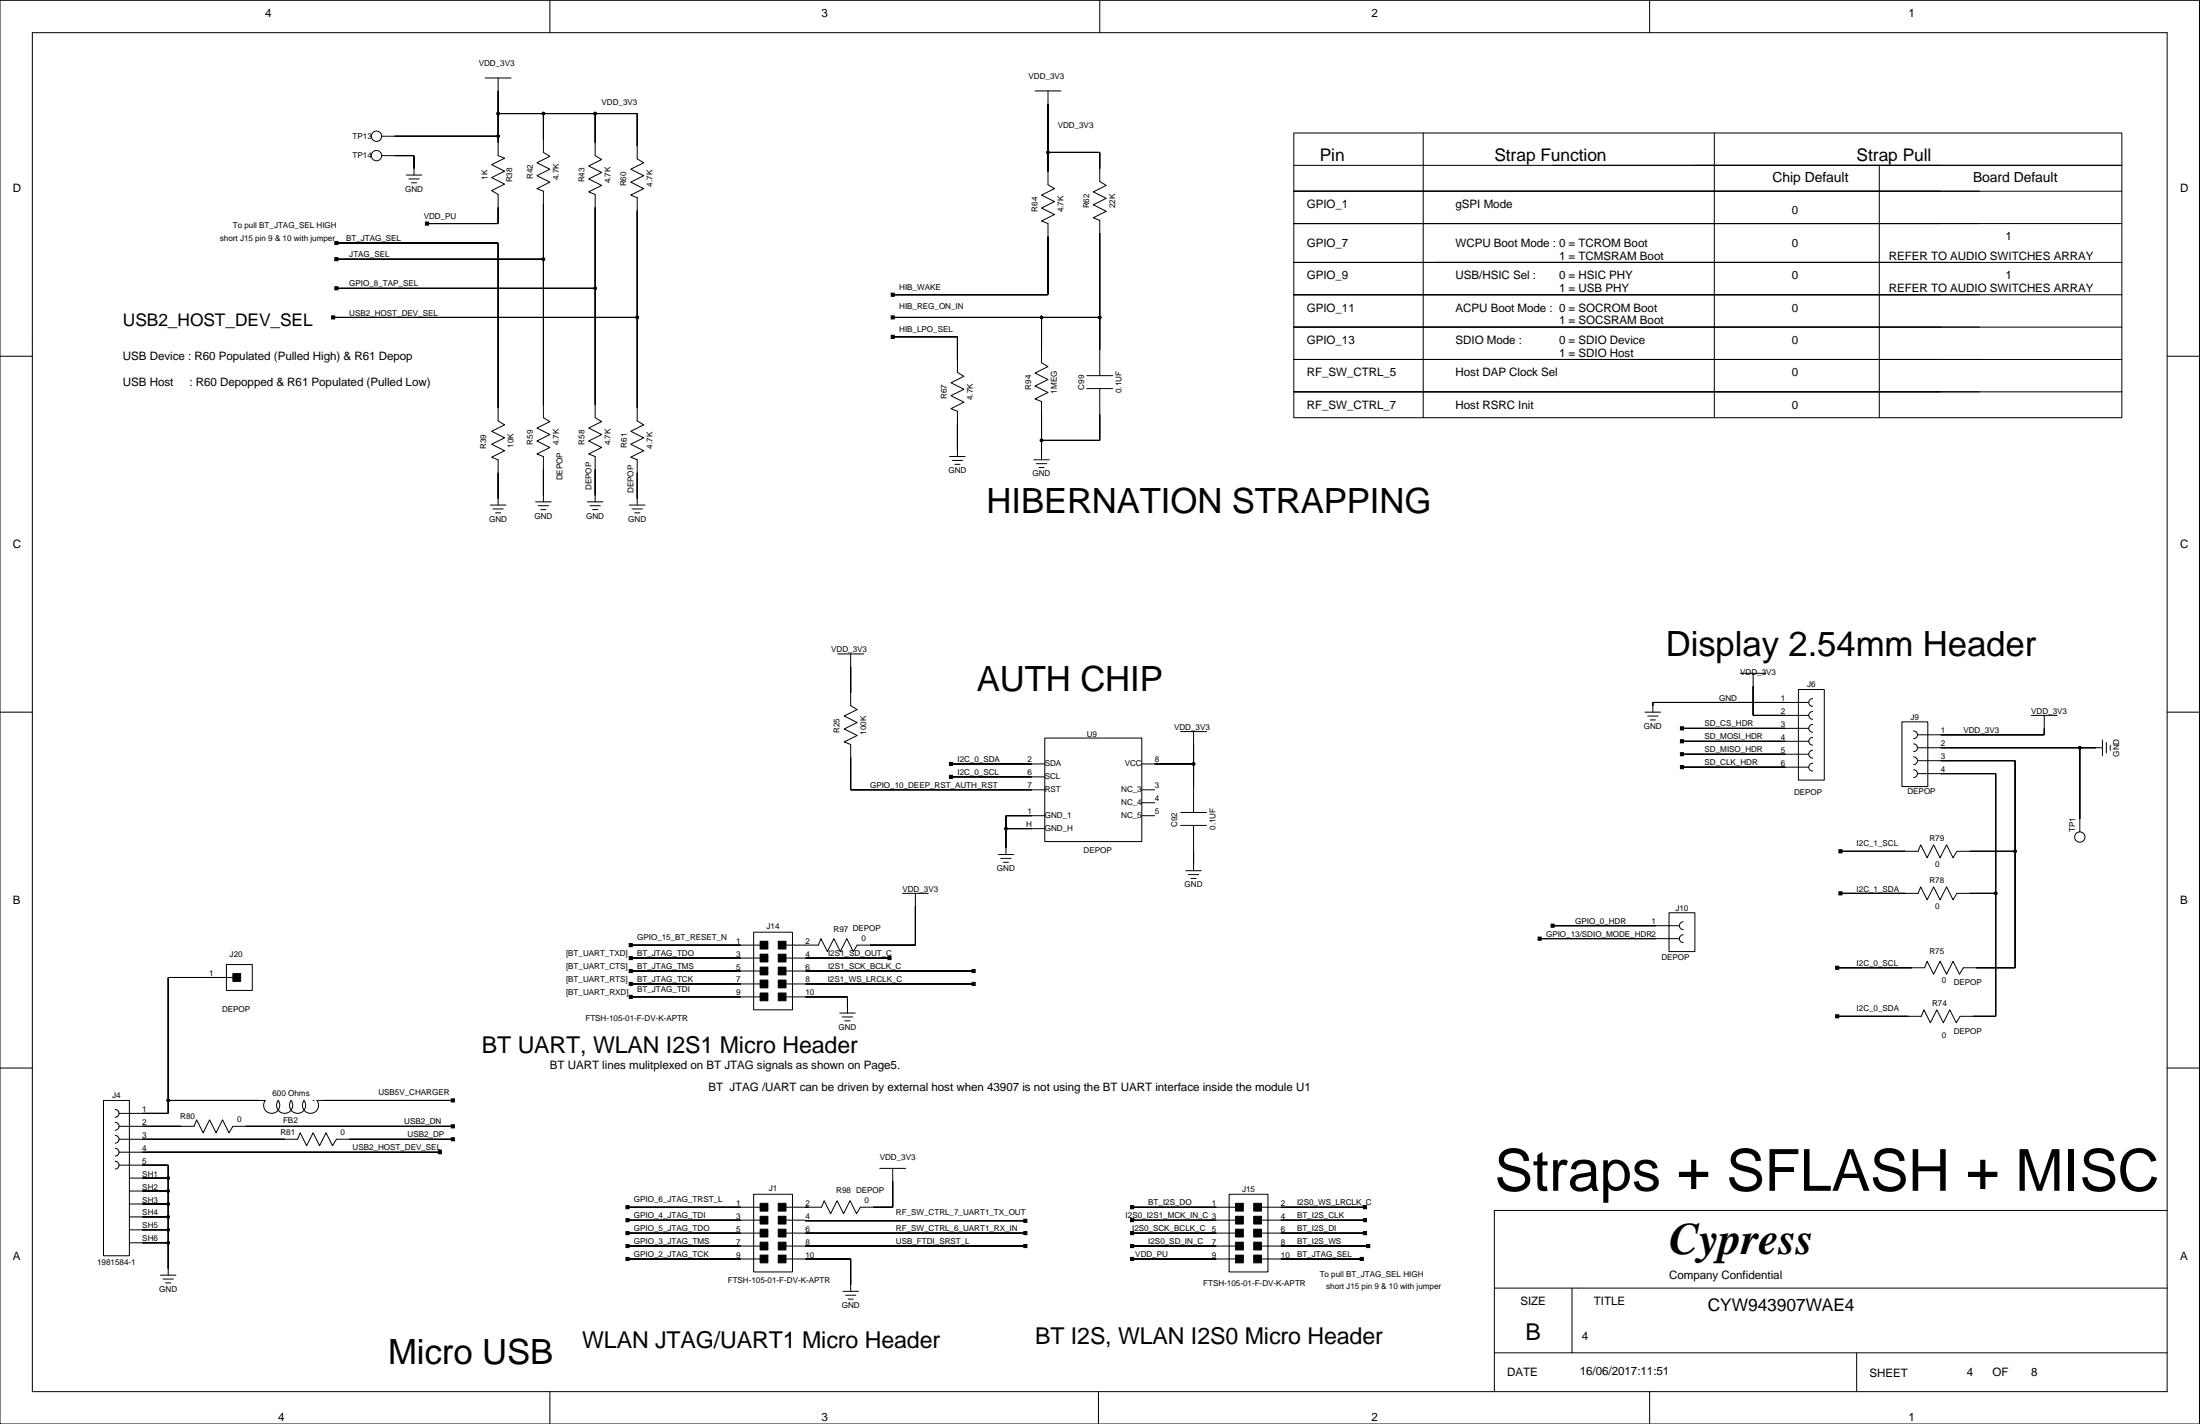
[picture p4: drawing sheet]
<svg xmlns="http://www.w3.org/2000/svg" width="432mm" height="279mm" viewBox="0 0 432 279" stroke-linecap="round" stroke-linejoin="round" font-family="sans-serif">
<g fill="none" stroke="#000" stroke-width=".2">
<path d="M0 .1h431.7v279.3h-431.7zM6.3 6.4h419.1v266.7h-419.1zM95.2 15.3h5.1M97.8 15.3v15.2l1.2 .5-2.5 1.3 2.5 1.3-2.5 1.3 2.5 1.2-2.5 1.3 1.3 .8v5.7h-14M107.9 .1v6.3M203.2 17.8h5M205.7 17.8v18.5l1.3 .7-2.6 1.3 2.6 1.3-2.6 1.2 2.6 1.3-2.6 1.3 1.3 .5v13.9h-30.5M215.9 .1v6.3M323.8 .1v6.3M74.9 26.7h22.9M74.9 30.5h6.4v3.8M79.7 34.3h3.1"/>
<path d="M80.2 35.1h2.1M80.8 35.9h1M97.8 22.3h27.3v8.9l1.2 .7-2.5 1.3 2.5 1.3-2.5 1.2 2.5 1.3-2.5 1.3 1.3 .5v43.8l1.2 .8-2.5 1.2 2.5 1.3-2.5 1.3 2.5 1.2-2.5 1.3 1.3 .5v8.9M106.7 22.3v7.6l1.2 .8-2.5 1.2 2.5 1.3-2.5 1.3 2.5 1.2-2.5 1.3 1.3 .5v44.5l1.2 .7-2.5 1.3 2.5 1.3-2.5 1.2 2.5 1.3-2.5 1.3 1.3 .5v8.9M116.8 22.3v8.2l1.3 .8-2.6 1.3 2.6 1.2-2.6 1.3 2.6 1.3-2.6 1.2 1.3 .6v43.8l1.3 .7-2.6 1.3 2.6 1.3-2.6 1.2 2.6 1.3-2.6 1.3 1.3 .5v8.9M205.7 29.9h10.2v5.7l1.2 .8-2.5 1.2 2.5 1.3-2.5 1.3 2.5 1.3-2.5 1.2 1.3 .5v30.5M253.9 26.1h162.6v55.9h-162.6zM253.9 37.5h162.6M253.9 32.4h162.6M279.3 26.1v55.9M336.5 26.1v55.9M368.9 32.4v49.6"/>
<path d="M66 47.7h31.8v34.9l1.2 .8-2.5 1.2 2.5 1.3-2.5 1.3 2.5 1.2-2.5 1.3 1.3 .5v8.9M66 56.6h50.8M66 50.9h40.7M253.9 43.9h162.6M253.9 51.5h162.6M253.9 57.8h162.6M0 69.9h6.3M65.4 62.3h59.7M175.2 66.1h12.7v7l1.3 .7-2.6 1.3 2.6 1.3-2.6 1.2 2.6 1.3-2.6 1.3 1.3 .5v8.9M175.2 62.3h40.7M204.4 62.3v8.9l1.3 .7-2.5 1.3 2.5 1.3-2.5 1.2 2.5 1.3-2.5 1.3 1.2 .5v11.4M213.3 76.2h5.1"/>
<path d="M213.3 73.7h5.1M215.9 76.2v10.2h-11.5M253.9 64.2h162.6M253.9 70.5h162.6M253.9 76.9h162.6M425.4 69.9h6.3M96.2 99.1h3.1M96.8 99.9h2M105.1 98.5h3.1M105.6 99.2h2.1M106.1 100h1.1M115.3 98.5h3"/>
<path d="M115.8 99.2h2M116.3 100h1M123.5 99.1h3.1M124.1 99.9h2M186.4 89.6h3M186.9 90.3h2M187.4 91.1h1M202.9 90.2h3M203.4 91h2M203.9 91.7h1M97.3 100.6h1M124.6 100.6h1"/>
<path d="M0 139.7h6.3M164.4 128.3h5.1M167 128.3v10.2l1.2 .7-2.5 1.3 2.5 1.3-2.5 1.2 2.5 1.3-2.5 1.3 1.3 .5v8.9h38.1M322.9 139.7h3M341.6 132.1h5M344.1 132.1v8.3h10.9M353 135.3h5.1v17.8h-5.1zM355 137.8h-30.6v1.9M355.8 139.6a.76 .76 0 0 0-.8 .8 .76 .76 0 0 0 .8 .7M355.8 137.1a.76 .76 0 0 0-.8 .7 .76 .76 0 0 0 .8 .8M425.4 139.7h6.3M186.6 149.9h18.5"/>
<path d="M186.6 152.4h18.5M205.1 144.8h19v20.3h-19zM224.1 149.9h10.2M224.1 155h2.5M224.1 157.5h2.5M231.7 143.5h5.1M231.7 159.4h5.1M234.3 143.5v15.9M323.4 140.5h2M323.9 141.3h1M330.1 150.5h24.9M330.1 148h24.9"/>
<path d="M330.1 145.4h24.9M330.1 142.9h24.9M355.8 149.8a.76 .76 0 0 0-.8 .7 .76 .76 0 0 0 .8 .8M355.8 147.2a.76 .76 0 0 0-.8 .8 .76 .76 0 0 0 .8 .7M355.8 144.7a.76 .76 0 0 0-.8 .7 .76 .76 0 0 0 .8 .8M355.8 142.1a.76 .76 0 0 0-.8 .8 .76 .76 0 0 0 .8 .8M373.3 141.6h5.1v12.7h-5.1zM375.6 148.5a.76 .76 0 0 1 .7 .8 .76 .76 0 0 1-.7 .7M375.6 146a.76 .76 0 0 1 .7 .7 .76 .76 0 0 1-.7 .8M375.6 143.4a.76 .76 0 0 1 .7 .8 .76 .76 0 0 1-.7 .7M375.6 151a.76 .76 0 0 1 .7 .8 .76 .76 0 0 1-.7 .8M376.3 151.8h15.4v47.6h-7l-.7 1.3-1.3-2.6-1.3 2.6-1.2-2.6-1.3 2.6-1.3-2.6-.5 1.3h-16.5"/>
<path d="M376.3 149.3h19.2v40.6h-10.1l-.8 1.3-1.3-2.6-1.2 2.6-1.3-2.6-1.3 2.6-1.3-2.6-.5 1.3h-17.1M376.3 146.7h36.4M398.7 140.4h5.1M401.2 140.4v3.8h-24.9M408.2 146.7v16.5M412.7 145.2v3M413.4 145.7v2M414.2 146.2v1M177.1 175.3h5.1M179.7 175.3v10.1h-11.5l-.7 1.3-1.3-2.5-1.3 2.5-1.2-2.5-1.3 2.5-1.3-2.5-.5 1.2h-6.3M195.9 167.7h3.1M196.4 168.4h2.1"/>
<path d="M196.9 169.2h1M197.4 162.6h7.7M205.1 160h-7.7v7.7M224.1 160h2.5M231.7 162h5.1M232.7 170.8h3.1M233.2 171.6h2.1M233.8 172.4h1M234.3 162v8.8M327.6 179.1h5.1v7.6h-5.1zM361.2 175.3h15.3l.5-1.3 1.2 2.6 1.3-2.6 1.3 2.6 1.3-2.6 1.2 2.6 .8-1.3h7.6M361.2 167h15.3l.5-1.2 1.2 2.5 1.3-2.5 1.3 2.5 1.3-2.5 1.2 2.5 .8-1.3h11.4"/>
<path d="M44.4 189.3h5.1v5h-5.1zM45.7 191.8h-12.7v26.7h-9.6M123.8 185.4h25.4M123.8 188h25.4M123.8 190.5h25.4M123.8 193.1h25.4M123.8 195.6h25.4M147.9 182.9h7.6v15.2h-7.6zM154.3 188h20.3M154.3 190.5h36.8M154.3 193.1h36.8M154.3 195.6h12v3.2"/>
<path d="M158.1 185.4h.1M164.8 198.8h3.1M165.3 199.5h2M302.2 184.2h27.4M304.7 181.6h24.9M330.4 183.4a.76 .76 0 0 0-.8 .8 .76 .76 0 0 0 .8 .7M330.4 180.9a.76 .76 0 0 0-.8 .7 .76 .76 0 0 0 .8 .8M0 209.6h6.3M20.3 215.9h5.1v30.5h-5.1zM22.6 217.7a.76 .76 0 0 1 .8 .8 .76 .76 0 0 1-.8 .7M33 215.9h19.1a1.59 1.59 0 0 0 .2 2.1 1.59 1.59 0 0 0 2.1 0 1.59 1.59 0 0 0 .2-2.1 1.59 1.59 0 0 0 .2 2.1 1.59 1.59 0 0 0 2.1 0 1.59 1.59 0 0 0 .2-2.1 1.59 1.59 0 0 0 .2 2.1 1.59 1.59 0 0 0 2.2 0 1.59 1.59 0 0 0 .2-2.1 1.59 1.59 0 0 0 .2 2.1 1.59 1.59 0 0 0 2.1 0 1.59 1.59 0 0 0 .2-2.1h26.7M61.5 215.9h.1"/>
<path d="M165.8 200.3h1M425.4 209.6h6.3M22.6 227.8a.76 .76 0 0 1 .8 .8 .76 .76 0 0 1-.8 .8M22.6 225.3a.76 .76 0 0 1 .8 .8 .76 .76 0 0 1-.8 .7M22.6 222.8a.76 .76 0 0 1 .8 .7 .76 .76 0 0 1-.8 .8M22.6 220.2a.76 .76 0 0 1 .8 .8 .76 .76 0 0 1-.8 .8M23.4 221h14.7l.5-1.3 1.3 2.6 1.2-2.6 1.3 2.6 1.3-2.6 1.2 2.6 .8-1.3h43.2M23.4 223.5h35l.5-1.2 1.3 2.5 1.3-2.5 1.2 2.5 1.3-2.5 1.3 2.5 .7-1.3h22.9M23.4 226.1h62.9M23.4 228.6h9.6v21.6M25.4 233.7h7.6M25.4 236.2h7.6"/>
<path d="M25.4 238.8h7.6M25.4 231.2h7.6M123.2 236.9h26M123.2 239.4h26M147.9 234.3h7.6v15.3h-7.6zM154.3 239.4h3.8M158.1 239.5h43.1M172.7 229.2h5.1M175.2 229.2v7.7h-6.3l-.8 1.2-1.3-2.5-1.2 2.5-1.3-2.5-1.3 2.5-1.2-2.5-.5 1.3h-7M222.2 236.9h20.3M222.2 239.4h20.3M241.2 234.3h7.7v15.3h-7.7z"/>
<path d="M247.6 236.9h20.3M247.6 239.4h20.3M425.4 237.5h-132.1v35.6M25.4 241.3h7.6M25.4 243.8h7.6M31.5 250.2h3M32 251h2M32.5 251.7h1M123.2 241.9h26M123.2 244.5h26M123.2 247h26M154.3 247h12.7v6.4"/>
<path d="M154.3 241.9h46.9M154.3 244.5h46.9M165.4 253.4h3.1M166 254.1h2M166.5 254.9h1M222.2 241.9h20.3M222.2 244.5h20.3M222.2 247h20.3M247.6 241.9h20.3M247.6 244.5h20.9M247.6 247h19.7M293.3 252.7h132.1"/>
<path d="M308.5 252.7v12.7M107.9 273.1v6.3M215.6 273.1v6.3M293.3 265.4h132.1M323.8 273.1v6.3M364.4 265.4v7.7"/>
<circle cx="73.9" cy="30.5" r="1.02"/>
<circle cx="73.9" cy="26.7" r="1.02"/>
<circle cx="97.8" cy="26.7" r=".25"/>
<circle cx="97.8" cy="22.3" r=".25"/>
<circle cx="106.7" cy="22.3" r=".25"/>
<circle cx="116.8" cy="22.3" r=".25"/>
<circle cx="205.7" cy="29.9" r=".25"/>
<circle cx="106.7" cy="50.9" r=".25"/>
<circle cx="116.8" cy="56.6" r=".25"/>
<circle cx="125.1" cy="62.3" r=".25"/>
<circle cx="204.4" cy="62.3" r=".25"/>
<circle cx="215.9" cy="62.3" r=".25"/>
<circle cx="204.4" cy="86.4" r=".25"/>
<circle cx="234.3" cy="149.9" r=".25"/>
<circle cx="408.2" cy="146.7" r=".25"/>
<circle cx="197.4" cy="162.6" r=".25"/>
<circle cx="391.7" cy="175.3" r=".25"/>
<circle cx="395.5" cy="167" r=".25"/>
<circle cx="408.2" cy="164.2" r="1.02"/>
<circle cx="33" cy="215.9" r=".25"/>
<circle cx="33" cy="231.2" r=".25"/>
<circle cx="33" cy="238.8" r=".25"/>
<circle cx="33" cy="236.2" r=".25"/>
<circle cx="33" cy="233.7" r=".25"/>
<circle cx="33" cy="243.8" r=".25"/>
<circle cx="33" cy="241.3" r=".25"/>
</g>
<g fill="#000" stroke="#000" stroke-width=".2">
<path d="M97.8 17.8v4.5z" fill-rule="evenodd"/>
<path d="M81.3 30.5v2.6z" fill-rule="evenodd"/>
<path d="M77.5 30.5h3.8z" fill-rule="evenodd"/>
<path d="M97.8 26.7v1.3z" fill-rule="evenodd"/>
<path d="M97.8 22.3v4.4z" fill-rule="evenodd"/>
<path d="M77.5 26.7h20.3z" fill-rule="evenodd"/>
<path d="M106.7 22.3v5.1z" fill-rule="evenodd"/>
<path d="M97.8 22.3h8.9z" fill-rule="evenodd"/>
<path d="M106.7 22.3h10.1z" fill-rule="evenodd"/>
<path d="M116.8 22.3v5.7z" fill-rule="evenodd"/>
<path d="M125.1 22.3v6.3z" fill-rule="evenodd"/>
<path d="M116.8 22.3h8.3z" fill-rule="evenodd"/>
<path d="M205.7 20.4v9.5z" fill-rule="evenodd"/>
<path d="M205.7 29.9v3.8z" fill-rule="evenodd"/>
<path d="M215.9 29.9v3.2z" fill-rule="evenodd"/>
<path d="M205.7 29.9h10.2z" fill-rule="evenodd"/>
<path d="M65.7 56.3h.6v.6h-.6z" fill-rule="evenodd"/>
<path d="M65.7 50.5h.6v.7h-.6z" fill-rule="evenodd"/>
<path d="M65.7 47.4h.6v.6h-.6z" fill-rule="evenodd"/>
<path d="M83.5 43.6h.6v.6h-.6z" fill-rule="evenodd"/>
<path d="M97.8 40.7v3.2z" fill-rule="evenodd"/>
<path d="M83.8 43.9h14z" fill-rule="evenodd"/>
<path d="M97.8 47.7v32.4z" fill-rule="evenodd"/>
<path d="M66 47.7h31.8z" fill-rule="evenodd"/>
<path d="M106.7 40.1v10.8z" fill-rule="evenodd"/>
<path d="M106.7 50.9v28.5z" fill-rule="evenodd"/>
<path d="M66 50.9h40.7z" fill-rule="evenodd"/>
<path d="M116.8 40.7v15.9z" fill-rule="evenodd"/>
<path d="M66 56.6h50.8z" fill-rule="evenodd"/>
<path d="M116.8 56.6v22.8z" fill-rule="evenodd"/>
<path d="M125.1 41.3v21z" fill-rule="evenodd"/>
<path d="M174.9 57.5h.6v.6h-.6z" fill-rule="evenodd"/>
<path d="M205.7 46.4v11.4z" fill-rule="evenodd"/>
<path d="M175.2 57.8h30.5z" fill-rule="evenodd"/>
<path d="M215.9 45.8v16.5z" fill-rule="evenodd"/>
<path d="M65.1 62h.6v.6h-.6z" fill-rule="evenodd"/>
<path d="M125.1 62.3v17.8z" fill-rule="evenodd"/>
<path d="M65.4 62.3h59.7z" fill-rule="evenodd"/>
<path d="M174.9 65.8h.6v.6h-.6z" fill-rule="evenodd"/>
<path d="M174.9 62h.6v.6h-.6z" fill-rule="evenodd"/>
<path d="M187.9 66.1v4.4z" fill-rule="evenodd"/>
<path d="M175.2 66.1h12.7z" fill-rule="evenodd"/>
<path d="M175.2 62.3h29.2z" fill-rule="evenodd"/>
<path d="M204.4 62.3v6.3z" fill-rule="evenodd"/>
<path d="M215.9 62.3v6.3z" fill-rule="evenodd"/>
<path d="M204.4 62.3h11.5z" fill-rule="evenodd"/>
<path d="M97.8 92.8v5z" fill-rule="evenodd"/>
<path d="M106.7 92.1v5.1z" fill-rule="evenodd"/>
<path d="M116.8 92.1v5.1z" fill-rule="evenodd"/>
<path d="M125.1 92.8v5z" fill-rule="evenodd"/>
<path d="M187.9 83.2v5.1z" fill-rule="evenodd"/>
<path d="M204.4 86.4v2.5z" fill-rule="evenodd"/>
<path d="M204.4 81.3v5.1z" fill-rule="evenodd"/>
<path d="M215.9 81.3v5.1z" fill-rule="evenodd"/>
<path d="M204.4 86.4h11.5z" fill-rule="evenodd"/>
<path d="M167 130.8v5.1z" fill-rule="evenodd"/>
<path d="M324.4 137.8v.7z" fill-rule="evenodd"/>
<path d="M344.1 134.7v5.7z" fill-rule="evenodd"/>
<path d="M324.4 137.8h26z" fill-rule="evenodd"/>
<path d="M167 148.6v6.4z" fill-rule="evenodd"/>
<path d="M186.3 149.6h.7v.6h-.7z" fill-rule="evenodd"/>
<path d="M186.3 152.1h.7v.6h-.7z" fill-rule="evenodd"/>
<path d="M167 155h35.5z" fill-rule="evenodd"/>
<path d="M186.6 149.9h15.9z" fill-rule="evenodd"/>
<path d="M186.6 152.4h15.9z" fill-rule="evenodd"/>
<path d="M234.3 149.9v4.4z" fill-rule="evenodd"/>
<path d="M234.3 146.1v3.8z" fill-rule="evenodd"/>
<path d="M226.6 149.9h7.7z" fill-rule="evenodd"/>
<path d="M329.8 150.2h.6v.6h-.6z" fill-rule="evenodd"/>
<path d="M329.8 147.7h.6v.6h-.6z" fill-rule="evenodd"/>
<path d="M329.8 145.1h.6v.7h-.6z" fill-rule="evenodd"/>
<path d="M329.8 142.6h.6v.6h-.6z" fill-rule="evenodd"/>
<path d="M330.1 150.5h20.3z" fill-rule="evenodd"/>
<path d="M330.1 148h20.3z" fill-rule="evenodd"/>
<path d="M330.1 145.4h20.3z" fill-rule="evenodd"/>
<path d="M330.1 142.9h20.3z" fill-rule="evenodd"/>
<path d="M344.1 140.4h6.3z" fill-rule="evenodd"/>
<path d="M380.9 151.8h10.8z" fill-rule="evenodd"/>
<path d="M391.7 151.8v23.5z" fill-rule="evenodd"/>
<path d="M380.9 149.3h14.6z" fill-rule="evenodd"/>
<path d="M395.5 149.3v17.7z" fill-rule="evenodd"/>
<path d="M401.2 142.9v1.3z" fill-rule="evenodd"/>
<path d="M380.9 144.2h20.3z" fill-rule="evenodd"/>
<path d="M408.2 146.7v14z" fill-rule="evenodd"/>
<path d="M380.9 146.7h27.3z" fill-rule="evenodd"/>
<path d="M408.2 146.7h3.2z" fill-rule="evenodd"/>
<path d="M179.7 177.8v7.6z" fill-rule="evenodd"/>
<path d="M197.4 162.6v3.8z" fill-rule="evenodd"/>
<path d="M197.4 160v2.6z" fill-rule="evenodd"/>
<path d="M197.4 162.6h5.1z" fill-rule="evenodd"/>
<path d="M197.4 160h5.1z" fill-rule="evenodd"/>
<path d="M234.3 167v2.6z" fill-rule="evenodd"/>
<path d="M360.9 166.7h.6v.6h-.6z" fill-rule="evenodd"/>
<path d="M360.9 175h.6v.6h-.6z" fill-rule="evenodd"/>
<path d="M361.2 167h12.7z" fill-rule="evenodd"/>
<path d="M361.2 175.3h12.7z" fill-rule="evenodd"/>
<path d="M386.6 175.3h5.1z" fill-rule="evenodd"/>
<path d="M391.7 175.3v24.1z" fill-rule="evenodd"/>
<path d="M395.5 167v22.9z" fill-rule="evenodd"/>
<path d="M386.6 167h8.9z" fill-rule="evenodd"/>
<path d="M33 191.8v24.1z" fill-rule="evenodd"/>
<path d="M33 191.8h8.9z" fill-rule="evenodd"/>
<path d="M45.7 191h1.5v1.6h-1.5z" fill-rule="evenodd"/>
<path d="M123.5 195.3h.6v.6h-.6z" fill-rule="evenodd"/>
<path d="M123.5 187.7h.6v.6h-.6z" fill-rule="evenodd"/>
<path d="M123.5 190.2h.6v.6h-.6z" fill-rule="evenodd"/>
<path d="M123.5 192.8h.6v.6h-.6z" fill-rule="evenodd"/>
<path d="M123.5 185.1h.6v.6h-.6z" fill-rule="evenodd"/>
<path d="M123.8 195.6h21.6z" fill-rule="evenodd"/>
<path d="M123.8 188h21.6z" fill-rule="evenodd"/>
<path d="M123.8 190.5h21.6z" fill-rule="evenodd"/>
<path d="M123.8 193.1h21.6z" fill-rule="evenodd"/>
<path d="M123.8 185.4h21.6z" fill-rule="evenodd"/>
<path d="M149.2 194.8h1.5v1.6h-1.5z" fill-rule="evenodd"/>
<path d="M149.2 189.8h1.5v1.5h-1.5z" fill-rule="evenodd"/>
<path d="M149.2 192.3h1.5v1.5h-1.5z" fill-rule="evenodd"/>
<path d="M149.2 184.7h1.5v1.5h-1.5z" fill-rule="evenodd"/>
<path d="M149.2 187.2h1.5v1.5h-1.5z" fill-rule="evenodd"/>
<path d="M152.7 194.8h1.6v1.6h-1.6z" fill-rule="evenodd"/>
<path d="M152.7 189.8h1.6v1.5h-1.6z" fill-rule="evenodd"/>
<path d="M152.7 192.3h1.6v1.5h-1.6z" fill-rule="evenodd"/>
<path d="M152.7 184.7h1.6v1.5h-1.6z" fill-rule="evenodd"/>
<path d="M152.7 187.2h1.6v1.5h-1.6z" fill-rule="evenodd"/>
<path d="M166.3 195.6v1.9z" fill-rule="evenodd"/>
<path d="M158.1 195.6h8.2z" fill-rule="evenodd"/>
<path d="M174.3 187.7h.6v.6h-.6z" fill-rule="evenodd"/>
<path d="M158.1 188h16.5z" fill-rule="evenodd"/>
<path d="M170.8 185.4h8.9z" fill-rule="evenodd"/>
<path d="M190.8 190.2h.6v.6h-.6z" fill-rule="evenodd"/>
<path d="M190.8 192.8h.6v.6h-.6z" fill-rule="evenodd"/>
<path d="M158.1 190.5h33z" fill-rule="evenodd"/>
<path d="M158.1 193.1h33z" fill-rule="evenodd"/>
<path d="M301.9 183.9h.6v.6h-.6z" fill-rule="evenodd"/>
<path d="M304.4 181.3h.6v.6h-.6z" fill-rule="evenodd"/>
<path d="M304.7 181.6h20.3z" fill-rule="evenodd"/>
<path d="M302.2 184.2h22.8z" fill-rule="evenodd"/>
<path d="M360.3 199.1h.6v.6h-.6z" fill-rule="evenodd"/>
<path d="M360.3 189.6h.6v.6h-.6z" fill-rule="evenodd"/>
<path d="M360.6 199.4h14z" fill-rule="evenodd"/>
<path d="M360.6 189.9h14.6z" fill-rule="evenodd"/>
<path d="M387.3 199.4h4.4z" fill-rule="evenodd"/>
<path d="M387.9 189.9h7.6z" fill-rule="evenodd"/>
<path d="M33 215.9v2.6z" fill-rule="evenodd"/>
<path d="M27.9 218.5h5.1z" fill-rule="evenodd"/>
<path d="M33 215.9h17.8z" fill-rule="evenodd"/>
<path d="M88.6 215.6h.6v.6h-.6z" fill-rule="evenodd"/>
<path d="M63.5 215.9h25.4z" fill-rule="evenodd"/>
<path d="M27.9 228.6h5.1z" fill-rule="evenodd"/>
<path d="M33 228.6v2.6z" fill-rule="evenodd"/>
<path d="M27.9 231.2h5.1z" fill-rule="evenodd"/>
<path d="M27.9 233.7h5.1z" fill-rule="evenodd"/>
<path d="M27.9 236.2h5.1z" fill-rule="evenodd"/>
<path d="M27.9 238.8h5.1z" fill-rule="evenodd"/>
<path d="M33 231.2v2.5z" fill-rule="evenodd"/>
<path d="M33 238.8v2.5z" fill-rule="evenodd"/>
<path d="M33 233.7v2.5z" fill-rule="evenodd"/>
<path d="M33 236.2v2.6z" fill-rule="evenodd"/>
<path d="M27.9 221h7.7z" fill-rule="evenodd"/>
<path d="M27.9 223.5h28z" fill-rule="evenodd"/>
<path d="M86 225.8h.6v.6h-.6z" fill-rule="evenodd"/>
<path d="M27.9 226.1h58.4z" fill-rule="evenodd"/>
<path d="M88.6 220.7h.6v.6h-.6z" fill-rule="evenodd"/>
<path d="M88.6 223.2h.6v.6h-.6z" fill-rule="evenodd"/>
<path d="M48.2 221h40.7z" fill-rule="evenodd"/>
<path d="M68.6 223.5h20.3z" fill-rule="evenodd"/>
<path d="M122.9 239.1h.6v.6h-.6z" fill-rule="evenodd"/>
<path d="M122.9 236.6h.6v.6h-.6z" fill-rule="evenodd"/>
<path d="M123.2 239.4h22.2z" fill-rule="evenodd"/>
<path d="M123.2 236.9h22.2z" fill-rule="evenodd"/>
<path d="M149.2 236.1h1.5v1.5h-1.5z" fill-rule="evenodd"/>
<path d="M152.7 236.1h1.6v1.5h-1.6z" fill-rule="evenodd"/>
<path d="M158.1 236.9h.6z" fill-rule="evenodd"/>
<path d="M175.2 231.8v5.1z" fill-rule="evenodd"/>
<path d="M171.4 236.9h3.8z" fill-rule="evenodd"/>
<path d="M200.9 239.2h.7v.6h-.7z" fill-rule="evenodd"/>
<path d="M158.1 239.5h43.1z" fill-rule="evenodd"/>
<path d="M221.9 239.1h.6v.6h-.6z" fill-rule="evenodd"/>
<path d="M221.9 236.6h.6v.6h-.6z" fill-rule="evenodd"/>
<path d="M222.2 239.4h16.5z" fill-rule="evenodd"/>
<path d="M222.2 236.9h16.5z" fill-rule="evenodd"/>
<path d="M242.5 236.1h1.5v1.5h-1.5z" fill-rule="evenodd"/>
<path d="M246.1 236.1h1.5v1.5h-1.5z" fill-rule="evenodd"/>
<path d="M267.6 239.1h.6v.6h-.6z" fill-rule="evenodd"/>
<path d="M267.6 236.6h.6v.6h-.6z" fill-rule="evenodd"/>
<path d="M251.4 239.4h16.5z" fill-rule="evenodd"/>
<path d="M251.4 236.9h16.5z" fill-rule="evenodd"/>
<path d="M27.9 241.3h5.1z" fill-rule="evenodd"/>
<path d="M27.9 243.8h5.1z" fill-rule="evenodd"/>
<path d="M33 243.8v5.1z" fill-rule="evenodd"/>
<path d="M33 241.3v2.5z" fill-rule="evenodd"/>
<path d="M122.9 246.7h.6v.6h-.6z" fill-rule="evenodd"/>
<path d="M122.9 244.2h.6v.6h-.6z" fill-rule="evenodd"/>
<path d="M122.9 241.6h.6v.6h-.6z" fill-rule="evenodd"/>
<path d="M123.2 247h22.2z" fill-rule="evenodd"/>
<path d="M123.2 244.5h22.2z" fill-rule="evenodd"/>
<path d="M123.2 241.9h22.2z" fill-rule="evenodd"/>
<path d="M149.2 246.3h1.5v1.5h-1.5z" fill-rule="evenodd"/>
<path d="M149.2 241.2h1.5v1.5h-1.5z" fill-rule="evenodd"/>
<path d="M149.2 243.7h1.5v1.5h-1.5z" fill-rule="evenodd"/>
<path d="M149.2 238.6h1.5v1.6h-1.5z" fill-rule="evenodd"/>
<path d="M152.7 246.3h1.6v1.5h-1.6z" fill-rule="evenodd"/>
<path d="M152.7 241.2h1.6v1.5h-1.6z" fill-rule="evenodd"/>
<path d="M152.7 243.7h1.6v1.5h-1.6z" fill-rule="evenodd"/>
<path d="M152.7 238.6h1.6v1.6h-1.6z" fill-rule="evenodd"/>
<path d="M167 247v5.1z" fill-rule="evenodd"/>
<path d="M158.1 247h8.9z" fill-rule="evenodd"/>
<path d="M200.9 241.6h.7v.6h-.7z" fill-rule="evenodd"/>
<path d="M200.9 244.2h.7v.6h-.7z" fill-rule="evenodd"/>
<path d="M158.1 241.9h43.1z" fill-rule="evenodd"/>
<path d="M158.1 244.5h43.1z" fill-rule="evenodd"/>
<path d="M221.9 241.6h.6v.6h-.6z" fill-rule="evenodd"/>
<path d="M221.9 246.7h.6v.6h-.6z" fill-rule="evenodd"/>
<path d="M221.9 244.2h.6v.6h-.6z" fill-rule="evenodd"/>
<path d="M222.2 241.9h16.5z" fill-rule="evenodd"/>
<path d="M222.2 247h16.5z" fill-rule="evenodd"/>
<path d="M222.2 244.5h16.5z" fill-rule="evenodd"/>
<path d="M242.5 246.3h1.5v1.5h-1.5z" fill-rule="evenodd"/>
<path d="M242.5 241.2h1.5v1.5h-1.5z" fill-rule="evenodd"/>
<path d="M242.5 243.7h1.5v1.5h-1.5z" fill-rule="evenodd"/>
<path d="M242.5 238.6h1.5v1.6h-1.5z" fill-rule="evenodd"/>
<path d="M246.1 246.3h1.5v1.5h-1.5z" fill-rule="evenodd"/>
<path d="M246.1 241.2h1.5v1.5h-1.5z" fill-rule="evenodd"/>
<path d="M246.1 243.7h1.5v1.5h-1.5z" fill-rule="evenodd"/>
<path d="M246.1 238.6h1.5v1.6h-1.5z" fill-rule="evenodd"/>
<path d="M267 246.7h.6v.6h-.6z" fill-rule="evenodd"/>
<path d="M251.4 247h15.9z" fill-rule="evenodd"/>
<path d="M267.6 241.6h.6v.6h-.6z" fill-rule="evenodd"/>
<path d="M251.4 241.9h16.5z" fill-rule="evenodd"/>
<path d="M268.2 244.2h.6v.6h-.6z" fill-rule="evenodd"/>
<path d="M251.4 244.5h17.1z" fill-rule="evenodd"/>
<circle cx="97.8" cy="26.7" r=".25"/>
<circle cx="97.8" cy="22.3" r=".25"/>
<circle cx="106.7" cy="22.3" r=".25"/>
<circle cx="116.8" cy="22.3" r=".25"/>
<circle cx="205.7" cy="29.9" r=".25"/>
<circle cx="106.7" cy="50.9" r=".25"/>
<circle cx="116.8" cy="56.6" r=".25"/>
<circle cx="125.1" cy="62.3" r=".25"/>
<circle cx="204.4" cy="62.3" r=".25"/>
<circle cx="215.9" cy="62.3" r=".25"/>
<circle cx="204.4" cy="86.4" r=".25"/>
<circle cx="234.3" cy="149.9" r=".25"/>
<circle cx="408.2" cy="146.7" r=".25"/>
<circle cx="197.4" cy="162.6" r=".25"/>
<circle cx="391.7" cy="175.3" r=".25"/>
<circle cx="395.5" cy="167" r=".25"/>
<circle cx="33" cy="215.9" r=".25"/>
<circle cx="33" cy="231.2" r=".25"/>
<circle cx="33" cy="238.8" r=".25"/>
<circle cx="33" cy="236.2" r=".25"/>
<circle cx="33" cy="233.7" r=".25"/>
<circle cx="33" cy="243.8" r=".25"/>
<circle cx="33" cy="241.3" r=".25"/>
</g>
<text font-size="11.4" x="293.3" y="233.6">Straps + SFLASH + MISC</text>
<text font-size="8.8" x="327.6" y="246.1">Cypress</text>
<g font-size="6.8">
<text x="193.6" y="100.7">HIBERNATION STRAPPING</text>
<text x="327" y="128.7">Display 2.54mm Header</text>
<text x="191.7" y="135.6">AUTH CHIP</text>
<text x="76.2" y="267.7">Micro USB</text>
</g>
<g font-size="4.6">
<text x="94.6" y="206.6">BT UART, WLAN I2S1 Micro Header</text>
<text x="203.2" y="263.8">BT I2S, WLAN I2S0 Micro Header</text>
<text x="299.4" y="263">B</text>
<text x="114.3" y="264.4">WLAN JTAG/UART1 Micro Header</text>
</g>
<g font-size="3.4">
<text x="259" y="31.7">Pin</text>
<text x="293.3" y="31.7">Strap Function</text>
<text x="364.4" y="31.7">Strap Pull</text>
<text x="24.1" y="64">USB2_HOST_DEV_SEL</text>
<text x="335.2" y="257.3">CYW943907WAE4</text>
</g>
<g font-size="2.7">
<text x="347.9" y="35.6">Chip Default</text>
<text x="387.3" y="35.6">Board Default</text>
</g>
<g font-size="2.3">
<text x="52.1" y="3.4">4</text>
<text x="161.3" y="3.4">3</text>
<text x="269.2" y="3.4">2</text>
<text x="374.6" y="3.4">1</text>
<text x="2.5" y="37.6">D</text>
<text x="256.5" y="40.8">GPIO_1</text>
<text x="285.7" y="40.8">gSPI Mode</text>
<text x="427.9" y="37.6">D</text>
<text x="351.7" y="42.1">0</text>
<text x="393.6" y="47.2">1</text>
<text x="256.5" y="48.4">GPIO_7</text>
<text x="285.7" y="48.4">WCPU Boot Mode : 0 = TCROM Boot</text>
<text x="306" y="51">1 = TCMSRAM Boot</text>
<text x="351.7" y="48.4">0</text>
<text x="370.8" y="51">REFER TO AUDIO SWITCHES ARRAY</text>
<text x="256.5" y="54.8">GPIO_9</text>
<text x="285.7" y="54.8">USB/HSIC Sel :</text>
<text x="306" y="54.8">0 = HSIC PHY</text>
<text x="306" y="57.3">1 = USB PHY</text>
<text x="351.7" y="54.8">0</text>
<text x="370.8" y="57.3">REFER TO AUDIO SWITCHES ARRAY</text>
<text x="393.6" y="54.8">1</text>
<text x="256.5" y="61.1">GPIO_11</text>
<text x="285.7" y="61.1">ACPU Boot Mode : 0 = SOCROM Boot</text>
<text x="306" y="63.7">1 = SOCSRAM Boot</text>
<text x="351.7" y="61.1">0</text>
<text x="24.1" y="70.6">USB Device : R60 Populated (Pulled High) &amp; R61 Depop</text>
<text x="256.5" y="67.5">GPIO_13</text>
<text x="285.7" y="67.5">SDIO Mode :</text>
<text x="306" y="67.5">0 = SDIO Device</text>
<text x="306" y="70">1 = SDIO Host</text>
<text x="351.7" y="67.5">0</text>
<text x="24.1" y="75.7">USB Host</text>
<text x="37.2" y="75.7">: R60 Depopped &amp; R61 Populated (Pulled Low)</text>
<text x="256.5" y="73.8">RF_SW_CTRL_5</text>
<text x="285.7" y="73.8">Host DAP Clock Sel</text>
<text x="351.7" y="73.8">0</text>
<text x="256.5" y="80.2">RF_SW_CTRL_7</text>
<text x="285.7" y="80.2">Host RSRC Init</text>
<text x="351.7" y="80.2">0</text>
<text x="2.5" y="107.5">C</text>
<text x="427.9" y="107.5">C</text>
<text x="2.5" y="177.3">B</text>
<text x="427.9" y="177.3">B</text>
<text x="107.9" y="209.7">BT UART lines mulitplexed on BT JTAG signals as shown on Page5.</text>
<text x="139" y="214.1">BT JTAG /UART can be driven by external host when 43907 is not using the BT UART interface inside the module U1</text>
<text x="2.5" y="247.1">A</text>
<text x="327.6" y="250.9">Company Confidential</text>
<text x="427.9" y="247.1">A</text>
<text x="298.4" y="256">SIZE</text>
<text x="312.8" y="256">TITLE</text>
<text x="310.4" y="263">4</text>
<text x="310.1" y="269.7">16/06/2017:11:51</text>
<text x="386" y="270">4</text>
<text x="398.7" y="270">8</text>
<text x="295.8" y="270">DATE</text>
<text x="366.9" y="270.2">SHEET</text>
<text x="391.1" y="270">OF</text>
<text x="54.6" y="278.9">4</text>
<text x="161.3" y="278.9">3</text>
<text x="269.2" y="278.9">2</text>
<text x="374.6" y="278.9">1</text>
</g>
<g font-size="1.6">
<text x="94" y="13">VDD_3V3</text>
<text x="201.9" y="15.6">VDD_3V3</text>
<text x="118.1" y="20.7">VDD_3V3</text>
<text x="69.2" y="27.2">TP13</text>
<text x="207.6" y="25.1">VDD_3V3</text>
<text x="69.2" y="31">TP14</text>
<text x="95.7" y="35.3" transform="rotate(-90 95.7 35.3)">1K</text>
<text x="100.5" y="35.8" transform="rotate(-90 100.5 35.8)">R38</text>
<text x="104.6" y="35.2" transform="rotate(-90 104.6 35.2)">R42</text>
<text x="109.7" y="35.3" transform="rotate(-90 109.7 35.3)">4.7K</text>
<text x="114.7" y="35.8" transform="rotate(-90 114.7 35.8)">R43</text>
<text x="119.8" y="36" transform="rotate(-90 119.8 36)">4.7K</text>
<text x="79.5" y="37.6">GND</text>
<text x="122.9" y="36.6" transform="rotate(-90 122.9 36.6)">R60</text>
<text x="128.1" y="36.6" transform="rotate(-90 128.1 36.6)">4.7K</text>
<text x="203.6" y="41.5" transform="rotate(-90 203.6 41.5)">R64</text>
<text x="208.7" y="41.7" transform="rotate(-90 208.7 41.7)">4.7K</text>
<text x="213.8" y="40.9" transform="rotate(-90 213.8 40.9)">R62</text>
<text x="218.9" y="40.8" transform="rotate(-90 218.9 40.8)">22K</text>
<text x="43.2" y="47.3">short J15 pin 9 &amp; 10 with jumper</text>
<text x="45.7" y="44.8">To pull BT_JTAG_SEL HIGH</text>
<text x="67.9" y="47.3">BT_JTAG_SEL</text>
<text x="83.2" y="42.9">VDD_PU</text>
<text x="68.6" y="50.5">JTAG_SEL</text>
<text x="68.6" y="56.2">GPIO_8_TAP_SEL</text>
<text x="176.5" y="56.8">HIB_WAKE</text>
<text x="68.6" y="61.9">USB2_HOST_DEV_SEL</text>
<text x="176.5" y="60.6">HIB_REG_ON_IN</text>
<text x="176.5" y="65.1">HIB_LPO_SEL</text>
<text x="202.4" y="76.4" transform="rotate(-90 202.4 76.4)">R94</text>
<text x="207.4" y="77.2" transform="rotate(-90 207.4 77.2)">1MEG</text>
<text x="212.8" y="76.4" transform="rotate(-90 212.8 76.4)">C99</text>
<text x="220.1" y="77.1" transform="rotate(-90 220.1 77.1)">0.1UF</text>
<text x="185.9" y="78.3" transform="rotate(-90 185.9 78.3)">R67</text>
<text x="190.9" y="78.5" transform="rotate(-90 190.9 78.5)">4.7K</text>
<text x="95.4" y="88.1" transform="rotate(-90 95.4 88.1)">R39</text>
<text x="100.8" y="87.8" transform="rotate(-90 100.8 87.8)">10K</text>
<text x="104.6" y="87.2" transform="rotate(-90 104.6 87.2)">R59</text>
<text x="109.7" y="87.4" transform="rotate(-90 109.7 87.4)">4.7K</text>
<text x="114.7" y="87.2" transform="rotate(-90 114.7 87.2)">R58</text>
<text x="119.8" y="87.4" transform="rotate(-90 119.8 87.4)">4.7K</text>
<text x="123" y="87.9" transform="rotate(-90 123 87.9)">R61</text>
<text x="128.1" y="88" transform="rotate(-90 128.1 88)">4.7K</text>
<text x="110.4" y="94.2" transform="rotate(-90 110.4 94.2)">DEPOP</text>
<text x="186.2" y="92.8">GND</text>
<text x="202.7" y="93.5">GND</text>
<text x="104.9" y="101.7">GND</text>
<text x="115.1" y="101.7">GND</text>
<text x="116.1" y="96.2" transform="rotate(-90 116.1 96.2)">DEPOP</text>
<text x="124.3" y="96.8" transform="rotate(-90 124.3 96.8)">DEPOP</text>
<text x="96" y="102.4">GND</text>
<text x="123.3" y="102.4">GND</text>
<text x="163.2" y="127.9">VDD_3V3</text>
<text x="337.4" y="137.5">GND</text>
<text x="341.6" y="132.4">VDD_3V3</text>
<text x="349.6" y="137.5">1</text>
<text x="354.7" y="134.9">J6</text>
<text x="164.8" y="143.8" transform="rotate(-90 164.8 143.8)">R25</text>
<text x="230.5" y="143.2">VDD_3V3</text>
<text x="322.7" y="143">GND</text>
<text x="334.6" y="142.5">SD_CS_HDR</text>
<text x="349.6" y="142.6">3</text>
<text x="349.6" y="140.1">2</text>
<text x="375" y="141.2">J9</text>
<text x="380.9" y="143.9">1</text>
<text x="385.4" y="143.8">VDD_3V3</text>
<text x="398.7" y="140">VDD_3V3</text>
<text x="170" y="144.1" transform="rotate(-90 170 144.1)">100K</text>
<text x="187.9" y="149.5">I2C_0_SDA</text>
<text x="201.6" y="149.5">2</text>
<text x="213.3" y="144.6">U9</text>
<text x="226.6" y="149.5">8</text>
<text x="334.6" y="147.6">SD_MISO_HDR</text>
<text x="334.6" y="145.1">SD_MOSI_HDR</text>
<text x="349.6" y="147.7">5</text>
<text x="349.6" y="145.2">4</text>
<text x="380.9" y="149">3</text>
<text x="380.9" y="146.4">2</text>
<text x="415.9" y="148.5" transform="rotate(-90 415.9 148.5)">GND</text>
<text x="170.8" y="154.6">GPIO_10_DEEP_RST_AUTH_RST</text>
<text x="187.9" y="152.1">I2C_0_SCL</text>
<text x="201.6" y="152.1">6</text>
<text x="201.6" y="154.6">7</text>
<text x="205.1" y="150.4">SDA</text>
<text x="205.1" y="152.9">SCL</text>
<text x="205.1" y="155.4">RST</text>
<text x="220.1" y="155.4">NC_3</text>
<text x="220.8" y="150.4">VCC</text>
<text x="226.6" y="154.6">3</text>
<text x="334.6" y="150.2">SD_CLK_HDR</text>
<text x="349.6" y="150.2">6</text>
<text x="374.4" y="155.8">DEPOP</text>
<text x="380.9" y="151.5">4</text>
<text x="201.6" y="159.7">1</text>
<text x="205.1" y="160.5">GND_1</text>
<text x="220.1" y="158">NC_4</text>
<text x="220.1" y="160.5">NC_5</text>
<text x="226.6" y="157.1">4</text>
<text x="226.6" y="159.7">5</text>
<text x="352.1" y="156.1">DEPOP</text>
<text x="201.4" y="162.2">H</text>
<text x="205.1" y="163.1">GND_H</text>
<text x="212.7" y="167.3">DEPOP</text>
<text x="231.1" y="162.3" transform="rotate(-90 231.1 162.3)">C92</text>
<text x="238.5" y="162.8" transform="rotate(-90 238.5 162.8)">0.1UF</text>
<text x="364.4" y="166">I2C_1_SCL</text>
<text x="378.7" y="165.1">R79</text>
<text x="407.3" y="163.3" transform="rotate(-90 407.3 163.3)">TP1</text>
<text x="195.7" y="170.9">GND</text>
<text x="378.7" y="173.2">R78</text>
<text x="379.8" y="170">0</text>
<text x="177.1" y="174.9">VDD_3V3</text>
<text x="232.5" y="174.1">GND</text>
<text x="328.9" y="178.7">J10</text>
<text x="364.4" y="174.9">I2C_1_SDA</text>
<text x="379.8" y="178.3">0</text>
<text x="125.1" y="184.4">GPIO_15_BT_RESET_N</text>
<text x="144.5" y="185.2">1</text>
<text x="150.5" y="182.4">J14</text>
<text x="158.1" y="185.2">2</text>
<text x="163.6" y="182.9">R97 DEPOP</text>
<text x="169.1" y="184.6">0</text>
<text x="303.5" y="183.8">GPIO_13/SDIO_MODE_HDR2</text>
<text x="309.2" y="181.3">GPIO_0_HDR</text>
<text x="324.2" y="181.3">1</text>
<text x="41" y="191.5">1</text>
<text x="45.1" y="187.8">J20</text>
<text x="111.1" y="187.6">[BT_UART_TXD]</text>
<text x="111.1" y="190.2">[BT_UART_CTS]</text>
<text x="125.1" y="187.6">BT_JTAG_TDO</text>
<text x="125.1" y="190.2">BT_JTAG_TMS</text>
<text x="144.5" y="187.7">3</text>
<text x="144.5" y="190.2">5</text>
<text x="158.1" y="187.7">4</text>
<text x="158.1" y="190.2">6</text>
<text x="162.5" y="190.2">I2S1_SCK_BCLK_C</text>
<text x="162.5" y="187.6">I2S1_SD_OUT_C</text>
<text x="326.1" y="188.3">DEPOP</text>
<text x="364.4" y="189.5">I2C_0_SCL</text>
<text x="378.7" y="187.2">R75</text>
<text x="111.1" y="192.7">[BT_UART_RTS]</text>
<text x="111.1" y="195.2">[BT_UART_RXD]</text>
<text x="125.1" y="194.6">BT_JTAG_TDI</text>
<text x="125.1" y="192.7">BT_JTAG_TCK</text>
<text x="144.5" y="192.8">7</text>
<text x="144.5" y="195.3">9</text>
<text x="158.1" y="192.8">8</text>
<text x="158.1" y="195.3">10</text>
<text x="162.5" y="192.6">I2S1_WS_LRCLK_C</text>
<text x="379.2" y="197.3">R74</text>
<text x="381.1" y="192.9">0</text>
<text x="383.5" y="193.3">DEPOP</text>
<text x="43.6" y="198.6">DEPOP</text>
<text x="114.9" y="200.3">FTSH-105-01-F-DV-K-APTR</text>
<text x="164.6" y="202">GND</text>
<text x="364.4" y="198.4">I2C_0_SDA</text>
<text x="381.1" y="203.7">0</text>
<text x="383.5" y="202.9">DEPOP</text>
<text x="22" y="215.5">J4</text>
<text x="53.5" y="215.1">600 Ohms</text>
<text x="74.3" y="214.9">USB5V_CHARGER</text>
<text x="27.9" y="218.2">1</text>
<text x="27.9" y="220.7">2</text>
<text x="35.4" y="219.6">R80</text>
<text x="46.5" y="220.2">0</text>
<text x="55.6" y="220.3">FB2</text>
<text x="79.4" y="220.5">USB2_DN</text>
<text x="27.9" y="223.2">3</text>
<text x="27.9" y="225.8">4</text>
<text x="55.1" y="222.7">R81</text>
<text x="66.9" y="222.7">0</text>
<text x="69.2" y="225.7">USB2_HOST_DEV_SEL</text>
<text x="80" y="223.2">USB2_DP</text>
<text x="172.7" y="227.6">VDD_3V3</text>
<text x="27.9" y="228.3">5</text>
<text x="27.9" y="233.4">SH2</text>
<text x="27.9" y="230.9">SH1</text>
<text x="150.9" y="233.7">J1</text>
<text x="243.8" y="233.8">J15</text>
<text x="27.9" y="235.9">SH3</text>
<text x="27.9" y="238.5">SH4</text>
<text x="124.4" y="239">GPIO_4_JTAG_TDI</text>
<text x="124.4" y="235.9">GPIO_6_JTAG_TRST_L</text>
<text x="144.5" y="236.6">1</text>
<text x="144.5" y="239.1">3</text>
<text x="158.1" y="239.1">4</text>
<text x="158.1" y="236.6">2</text>
<text x="164.1" y="234.2">R98 DEPOP</text>
<text x="169.7" y="236.1">0</text>
<text x="175.9" y="238.4">RF_SW_CTRL_7_UART1_TX_OUT</text>
<text x="220.9" y="239">I2S0_I2S1_MCK_IN_C 3</text>
<text x="225.4" y="236.5">BT_I2S_DO</text>
<text x="237.8" y="236.6">1</text>
<text x="251.4" y="239.1">4</text>
<text x="251.4" y="236.6">2</text>
<text x="254.6" y="236.5">I2S0_WS_LRCLK_C</text>
<text x="254.6" y="239">BT_I2S_CLK</text>
<text x="27.9" y="241">SH5</text>
<text x="27.9" y="243.6">SH6</text>
<text x="124.4" y="244.1">GPIO_3_JTAG_TMS</text>
<text x="124.4" y="241.6">GPIO_5_JTAG_TDO</text>
<text x="144.5" y="244.2">7</text>
<text x="144.5" y="241.7">5</text>
<text x="158.1" y="241.7">6</text>
<text x="158.1" y="244.2">8</text>
<text x="175.9" y="241.6">RF_SW_CTRL_6_UART1_RX_IN</text>
<text x="175.9" y="244.1">USB_FTDI_SRST_L</text>
<text x="222.2" y="241.6">I2S0_SCK_BCLK_C</text>
<text x="225.4" y="244.1">I2S0_SD_IN_C</text>
<text x="237.8" y="241.7">5</text>
<text x="237.8" y="244.2">7</text>
<text x="251.4" y="241.7">6</text>
<text x="251.4" y="244.2">8</text>
<text x="254.6" y="244.1">BT_I2S_WS</text>
<text x="254.6" y="241.6">BT_I2S_DI</text>
<text x="19.1" y="248.1">1981584-1</text>
<text x="124.4" y="246.7">GPIO_2_JTAG_TCK</text>
<text x="142.8" y="251.7">FTSH-105-01-F-DV-K-APTR</text>
<text x="144.5" y="246.7">9</text>
<text x="158.1" y="246.7">10</text>
<text x="222.8" y="246.7">VDD_PU</text>
<text x="237.8" y="246.7">9</text>
<text x="251.4" y="246.7">10</text>
<text x="254.6" y="246.7">BT_JTAG_SEL</text>
<text x="259" y="250.5">To pull BT_JTAG_SEL HIGH</text>
<text x="31.3" y="253.5">GND</text>
<text x="165.2" y="256.6">GND</text>
<text x="236.2" y="252.4">FTSH-105-01-F-DV-K-APTR</text>
<text x="260.3" y="253">short J15 pin 9 &amp; 10 with jumper</text>
</g>
</svg>
